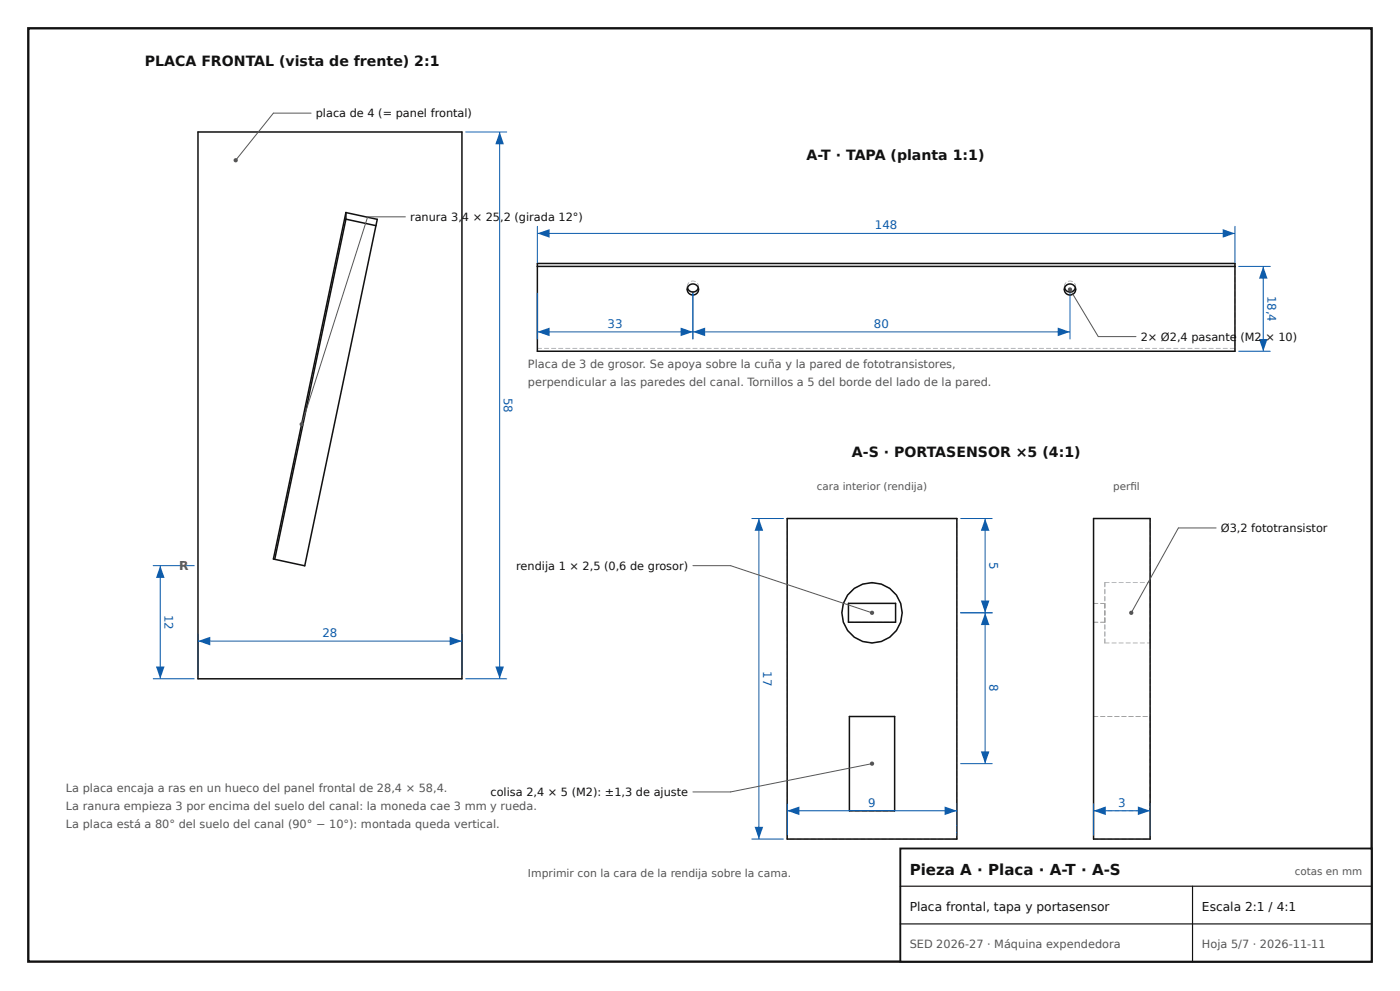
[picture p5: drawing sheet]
<svg xmlns="http://www.w3.org/2000/svg" width="297mm" height="210mm" viewBox="0 0 297 210" stroke-linecap="round" stroke-linejoin="round" font-family="sans-serif">
<path d="M6 6h285v198h-285z" fill="none" stroke="#111" stroke-width=".5"/>
<path d="M42 28h56v116h-56zM73.4 45.1l6.6 1.4-15.3 73.5-6.7-1.4zM73.4 46.5l-15.1 72.2M73.4 46.5l6.4 1.4M73.4 45.1v1.4" fill="none" stroke="#111" stroke-width=".32"/>
<path d="M42 134.5v8.7M42 136h56M98 134.5v8.7" fill="none" stroke="#0b5cad" stroke-width=".21"/>
<g fill="#0b5cad">
<path d="M42 136l2.6-.9v1.8z"/>
<path d="M95.4 135.1l2.6 .9-2.6 .9z"/>
</g>
<path d="M98.8 28h8.7M106 28v116M98.8 144h8.7" fill="none" stroke="#0b5cad" stroke-width=".21"/>
<g fill="#0b5cad">
<path d="M105.1 141.4h1.8l-.9 2.6z"/>
<path d="M106 28l.9 2.6h-1.8z"/>
</g>
<path d="M32.5 120h8.7M34 120v24M32.5 144h8.7" fill="none" stroke="#0b5cad" stroke-width=".21"/>
<g fill="#0b5cad">
<path d="M33.1 141.4h1.8l-.9 2.6z"/>
<path d="M34 120l.9 2.6h-1.8z"/>
</g>
<path d="M78 46l-14 44" fill="none" stroke="#555" stroke-width=".21"/>
<circle cx="64" cy="90" r=".45" fill="#555"/>
<path d="M58 24l-8 10M78 46h8" fill="none" stroke="#555" stroke-width=".21"/>
<circle cx="50" cy="34" r=".45" fill="#555"/>
<path d="M58 24h8" fill="none" stroke="#555" stroke-width=".21"/>
<g fill="#9aa0a6">
<path d="M225.7 60.7l.2 .1v.4z"/>
<path d="M228.1 60.7l.2 .1-.2 .4z"/>
<path d="M145.7 60.7l.2 .1v.4z"/>
<path d="M148.1 60.7l.2 .1-.2 .4z"/>
<path d="M113.9 73.8l.2 .1-.1 .7z"/>
<path d="M261.9 73.8l.2 .1-.1 .7z"/>
<path d="M225.7 60.7l.2 .1-.1 .7z"/>
<path d="M228.1 60.7l.2 .1-.1 .7z"/>
<path d="M145.7 60.7l.2 .1-.1 .7z"/>
<path d="M148.1 60.7l.2 .1-.1 .7z"/>
<path d="M113.9 55.8l.2 .1-.1 1zM113.9 57.3l.2 .1-.1 1zM113.9 58.8l.2 .1-.1 1zM113.9 60.3l.2 .1-.1 1zM113.9 61.8l.2 .1-.1 1zM113.9 63.3l.2 .1-.1 1zM113.9 64.8l.2 .1-.1 1zM113.9 66.3l.2 .1-.1 1zM113.9 67.8l.2 .1-.1 1zM113.9 69.3l.2 .1-.1 1zM113.9 70.8l.2 .1-.1 1zM113.9 72.3l.2 .1-.1 1z"/>
<path d="M261.9 55.8l.2 .1-.1 1zM261.9 57.3l.2 .1-.1 1zM261.9 58.8l.2 .1-.1 1zM261.9 60.3l.2 .1-.1 1zM261.9 61.8l.2 .1-.1 1zM261.9 63.3l.2 .1-.1 1zM261.9 64.8l.2 .1-.1 1zM261.9 66.3l.2 .1-.1 1zM261.9 67.8l.2 .1-.1 1zM261.9 69.3l.2 .1-.1 1zM261.9 70.8l.2 .1-.1 1zM261.9 72.3l.2 .1-.1 1z"/>
<path d="M113.9 73.8l1.1 .1-1 .1zM115.4 73.8l1.1 .1-1 .1zM116.9 73.8l1.1 .1-1 .1zM118.4 73.8l1.1 .1-1 .1zM119.9 73.8l1.1 .1-1 .1zM121.4 73.8l1.1 .1-1 .1zM122.9 73.8l1.1 .1-1 .1zM124.4 73.8l1.1 .1-1 .1zM125.9 73.8l1.1 .1-1 .1zM127.4 73.8l1.1 .1-1 .1zM128.9 73.8l1.1 .1-1 .1zM130.4 73.8l1.1 .1-1 .1zM131.9 73.8l1.1 .1-1 .1zM133.4 73.8l1.1 .1-1 .1zM134.9 73.8l1.1 .1-1 .1zM136.4 73.8l1.1 .1-1 .1zM137.9 73.8l1.1 .1-1 .1zM139.4 73.8l1.1 .1-1 .1zM140.9 73.8l1.1 .1-1 .1zM142.4 73.8l1.1 .1-1 .1zM143.9 73.8l1.1 .1-1 .1zM145.4 73.8l1.1 .1-1 .1zM146.9 73.8l1.1 .1-1 .1zM148.4 73.8l1.1 .1-1 .1zM149.9 73.8l1.1 .1-1 .1zM151.4 73.8l1.1 .1-1 .1zM152.9 73.8l1.1 .1-1 .1zM154.4 73.8l1.1 .1-1 .1zM155.9 73.8l1.1 .1-1 .1zM157.4 73.8l1.1 .1-1 .1zM158.9 73.8l1.1 .1-1 .1zM160.4 73.8l1.1 .1-1 .1zM161.9 73.8l1.1 .1-1 .1zM163.4 73.8l1.1 .1-1 .1zM164.9 73.8l1.1 .1-1 .1zM166.4 73.8l1.1 .1-1 .1zM167.9 73.8l1.1 .1-1 .1zM169.4 73.8l1.1 .1-1 .1zM170.9 73.8l1.1 .1-1 .1zM172.4 73.8l1.1 .1-1 .1zM173.9 73.8l1.1 .1-1 .1zM175.4 73.8l1.1 .1-1 .1zM176.9 73.8l1.1 .1-1 .1zM178.4 73.8l1.1 .1-1 .1zM179.9 73.8l1.1 .1-1 .1zM181.4 73.8l1.1 .1-1 .1zM182.9 73.8l1.1 .1-1 .1zM184.4 73.8l1.1 .1-1 .1zM185.9 73.8l1.1 .1-1 .1zM187.4 73.8l1.1 .1-1 .1zM188.9 73.8l1.1 .1-1 .1zM190.4 73.8l1.1 .1-1 .1zM191.9 73.8l1.1 .1-1 .1zM193.4 73.8l1.1 .1-1 .1zM194.9 73.8l1.1 .1-1 .1zM196.4 73.8l1.1 .1-1 .1zM197.9 73.8l1.1 .1-1 .1zM199.4 73.8l1.1 .1-1 .1zM200.9 73.8l1.1 .1-1 .1zM202.4 73.8l1.1 .1-1 .1zM203.9 73.8l1.1 .1-1 .1zM205.4 73.8l1.1 .1-1 .1zM206.9 73.8l1.1 .1-1 .1zM208.4 73.8l1.1 .1-1 .1zM209.9 73.8l1.1 .1-1 .1zM211.4 73.8l1.1 .1-1 .1zM212.9 73.8l1.1 .1-1 .1zM214.4 73.8l1.1 .1-1 .1zM215.9 73.8l1.1 .1-1 .1zM217.4 73.8l1.1 .1-1 .1zM218.9 73.8l1.1 .1-1 .1zM220.4 73.8l1.1 .1-1 .1zM221.9 73.8l1.1 .1-1 .1zM223.4 73.8l1.1 .1-1 .1zM224.9 73.8l1.1 .1-1 .1zM226.4 73.8l1.1 .1-1 .1zM227.9 73.8l1.1 .1-1 .1zM229.4 73.8l1.1 .1-1 .1zM230.9 73.8l1.1 .1-1 .1zM232.4 73.8l1.1 .1-1 .1zM233.9 73.8l1.1 .1-1 .1zM235.4 73.8l1.1 .1-1 .1zM236.9 73.8l1.1 .1-1 .1zM238.4 73.8l1.1 .1-1 .1zM239.9 73.8l1.1 .1-1 .1zM241.4 73.8l1.1 .1-1 .1zM242.9 73.8l1.1 .1-1 .1zM244.4 73.8l1.1 .1-1 .1zM245.9 73.8l1.1 .1-1 .1zM247.4 73.8l1.1 .1-1 .1zM248.9 73.8l1.1 .1-1 .1zM250.4 73.8l1.1 .1-1 .1zM251.9 73.8l1.1 .1-1 .1zM253.4 73.8l1.1 .1-1 .1zM254.9 73.8l1.1 .1-1 .1zM256.4 73.8l1.1 .1-1 .1zM257.9 73.8l1.1 .1-1 .1zM259.4 73.8l1.1 .1-1 .1zM260.9 73.8l1.1 .1-1 .1z"/>
<path d="M226.1 59.9l.1 .1-.3 .3-.1 .6-.1-.4zM226.6 59.6l.4-.1 .6 .2-.1 .1-.5-.2-.4 .1zM227.9 60l.3 .3v.6z"/>
<path d="M146.1 59.9l.1 .1-.3 .3-.1 .6-.1-.4zM146.6 59.6l.4-.1 .6 .2-.1 .1-.5-.2-.4 .1zM147.9 60l.3 .3v.6z"/>
</g>
<g fill="none" stroke="#111" stroke-width=".32">
<path d="M114 55.9h148v18.6h-148zM114 56.5h148M145.8 61.1a1.21 1.21 0 0 0 1.2 .9 1.21 1.21 0 0 0 1.2-.9M225.8 61.1a1.21 1.21 0 0 0 1.2 .9 1.21 1.21 0 0 0 1.2-.9"/>
<circle cx="147" cy="61.4" r="1.19"/>
<circle cx="227" cy="61.4" r="1.19"/>
</g>
<path d="M114 48v7.7M114 49.5h148M262 48v7.7" fill="none" stroke="#0b5cad" stroke-width=".21"/>
<g fill="#0b5cad">
<path d="M114 49.5l2.6-.9v1.8z"/>
<path d="M259.4 48.6l2.6 .9-2.6 .9z"/>
</g>
<path d="M262.8 56.5h6.7M268 56.5v18M262.8 74.5h6.7" fill="none" stroke="#0b5cad" stroke-width=".21"/>
<g fill="#0b5cad">
<path d="M268 56.5l.9 2.6h-1.8z"/>
<path d="M267.1 71.9h1.8l-.9 2.6z"/>
</g>
<path d="M114 62.2v9.7M114 70.4h33M147 62.2v9.7" fill="none" stroke="#0b5cad" stroke-width=".21"/>
<g fill="#0b5cad">
<path d="M114 70.4l2.6-.9v1.8z"/>
<path d="M144.4 69.5l2.6 .9-2.6 .9z"/>
</g>
<path d="M147 62.2v9.7M147 70.4h80M227 62.2v9.7" fill="none" stroke="#0b5cad" stroke-width=".21"/>
<g fill="#0b5cad">
<path d="M147 70.4l2.6-.9v1.8z"/>
<path d="M224.4 69.5l2.6 .9-2.6 .9z"/>
</g>
<path d="M227 61.4l6 10" fill="none" stroke="#555" stroke-width=".21"/>
<circle cx="227" cy="61.4" r=".45" fill="#555"/>
<path d="M233 71.4h8" fill="none" stroke="#555" stroke-width=".21"/>
<g fill="#9aa0a6">
<path d="M202.9 177l.2 .1-.1 1zM202.9 175.5l.2 .1-.1 1zM202.9 174l.2 .1-.1 1zM202.9 172.5l.2 .1-.1 1zM202.9 171l.2 .1-.1 1zM202.9 169.5l.2 .1-.1 1zM202.9 168l.2 .1-.1 1zM202.9 166.5l.2 .1-.1 1zM202.9 165l.2 .1-.1 1zM202.9 163.5l.2 .1-.1 1zM202.9 162l.2 .1-.1 1zM202.9 160.5l.2 .1-.1 1zM202.9 159l.2 .1-.1 1zM202.9 157.5l.2 .1-.1 1zM202.9 156l.2 .1-.1 1zM202.9 154.5l.2 .1-.1 1zM202.9 153l.2 .1-.1 1zM202.9 151.5l.2 .1-.1 1zM202.9 150l.2 .1-.1 1zM202.9 148.5l.2 .1-.1 1zM202.9 147l.2 .1-.1 1zM202.9 145.5l.2 .1-.1 1zM202.9 144l.2 .1-.1 1zM202.9 142.5l.2 .1-.1 1zM202.9 141l.2 .1-.1 1zM202.9 139.5l.2 .1-.1 1zM202.9 138l.2 .1-.1 1zM202.9 136.5l.2 .1-.1 1zM202.9 135l.2 .1-.1 1zM202.9 133.5l.2 .1-.1 1zM202.9 132l.2 .1-.1 1zM202.9 130.5l.2 .1-.1 1zM202.9 129l.2 .1-.1 1zM202.9 127.5l.2 .1-.1 1zM202.9 126l.2 .1-.1 1zM202.9 124.5l.2 .1-.1 1zM202.9 123l.2 .1-.1 1zM202.9 121.5l.2 .1-.1 1zM202.9 120l.2 .1-.1 1zM202.9 118.5l.2 .1-.1 1zM202.9 117l.2 .1-.1 1zM202.9 115.5l.2 .1-.1 1zM202.9 114l.2 .1-.1 1zM202.9 112.5l.2 .1-.1 1zM202.9 111l.2 .1-.1 1zM202.9 109.9l.2 .1-.1 .6z"/>
<path d="M202 177.9l1.1 .1-1 .1zM200.5 177.9l1.1 .1-1 .1zM199 177.9l1.1 .1-1 .1zM197.5 177.9l1.1 .1-1 .1zM196 177.9l1.1 .1-1 .1zM194.5 177.9l1.1 .1-1 .1zM193 177.9l1.1 .1-1 .1zM191.5 177.9l1.1 .1-1 .1zM190 177.9l1.1 .1-1 .1zM188.5 177.9l1.1 .1-1 .1zM187 177.9l1.1 .1-1 .1zM185.5 177.9l1.1 .1-1 .1zM184 177.9l1.1 .1-1 .1zM182.5 177.9l1.1 .1-1 .1zM181 177.9l1.1 .1-1 .1zM179.5 177.9l1.1 .1-1 .1zM178 177.9l1.1 .1-1 .1zM176.5 177.9l1.1 .1-1 .1zM175 177.9l1.1 .1-1 .1zM173.5 177.9l1.1 .1-1 .1zM172 177.9l1.1 .1-1 .1zM170.5 177.9l1.1 .1-1 .1zM169 177.9l1.1 .1-1 .1zM167.5 177.9l1.1 .1-1 .1z"/>
<path d="M166.9 177l.2 .1-.1 1zM166.9 175.5l.2 .1-.1 1zM166.9 174l.2 .1-.1 1zM166.9 172.5l.2 .1-.1 1zM166.9 171l.2 .1-.1 1zM166.9 169.5l.2 .1-.1 1zM166.9 168l.2 .1-.1 1zM166.9 166.5l.2 .1-.1 1zM166.9 165l.2 .1-.1 1zM166.9 163.5l.2 .1-.1 1zM166.9 162l.2 .1-.1 1zM166.9 160.5l.2 .1-.1 1zM166.9 159l.2 .1-.1 1zM166.9 157.5l.2 .1-.1 1zM166.9 156l.2 .1-.1 1zM166.9 154.5l.2 .1-.1 1zM166.9 153l.2 .1-.1 1zM166.9 151.5l.2 .1-.1 1zM166.9 150l.2 .1-.1 1zM166.9 148.5l.2 .1-.1 1zM166.9 147l.2 .1-.1 1zM166.9 145.5l.2 .1-.1 1zM166.9 144l.2 .1-.1 1zM166.9 142.5l.2 .1-.1 1zM166.9 141l.2 .1-.1 1zM166.9 139.5l.2 .1-.1 1zM166.9 138l.2 .1-.1 1zM166.9 136.5l.2 .1-.1 1zM166.9 135l.2 .1-.1 1zM166.9 133.5l.2 .1-.1 1zM166.9 132l.2 .1-.1 1zM166.9 130.5l.2 .1-.1 1zM166.9 129l.2 .1-.1 1zM166.9 127.5l.2 .1-.1 1zM166.9 126l.2 .1-.1 1zM166.9 124.5l.2 .1-.1 1zM166.9 123l.2 .1-.1 1zM166.9 121.5l.2 .1-.1 1zM166.9 120l.2 .1-.1 1zM166.9 118.5l.2 .1-.1 1zM166.9 117l.2 .1-.1 1zM166.9 115.5l.2 .1-.1 1zM166.9 114l.2 .1-.1 1zM166.9 112.5l.2 .1-.1 1zM166.9 111l.2 .1-.1 1zM166.9 109.9l.2 .1-.1 .6z"/>
<path d="M202 109.9l1.1 .1-1 .1zM200.5 109.9l1.1 .1-1 .1zM199 109.9l1.1 .1-1 .1zM197.5 109.9l1.1 .1-1 .1zM196 109.9l1.1 .1-1 .1zM194.5 109.9l1.1 .1-1 .1zM193 109.9l1.1 .1-1 .1zM191.5 109.9l1.1 .1-1 .1zM190 109.9l1.1 .1-1 .1zM188.5 109.9l1.1 .1-1 .1zM187 109.9l1.1 .1-1 .1zM185.5 109.9l1.1 .1-1 .1zM184 109.9l1.1 .1-1 .1zM182.5 109.9l1.1 .1-1 .1zM181 109.9l1.1 .1-1 .1zM179.5 109.9l1.1 .1-1 .1zM178 109.9l1.1 .1-1 .1zM176.5 109.9l1.1 .1-1 .1zM175 109.9l1.1 .1-1 .1zM173.5 109.9l1.1 .1-1 .1zM172 109.9l1.1 .1-1 .1zM170.5 109.9l1.1 .1-1 .1zM169 109.9l1.1 .1-1 .1zM167.5 109.9l1.1 .1-1 .1z"/>
<path d="M188.8 151.9l1.1 .1-1 .1zM187.3 151.9l1.1 .1-1 .1zM185.8 151.9l1.1 .1-1 .1zM184.3 151.9l1.1 .1-1 .1zM182.8 151.9l1.1 .1-1 .1zM181.3 151.9l1.1 .1-1 .1zM180.1 151.9l.8 .1-.7 .1z"/>
<path d="M180.1 151.9l.2 .1-.1 1zM180.1 153.4l.2 .1-.1 1zM180.1 154.9l.2 .1-.1 1zM180.1 156.4l.2 .1-.1 1zM180.1 157.9l.2 .1-.1 1zM180.1 159.4l.2 .1-.1 1zM180.1 160.9l.2 .1-.1 1zM180.1 162.4l.2 .1-.1 1zM180.1 163.9l.2 .1-.1 1zM180.1 165.4l.2 .1-.1 1zM180.1 166.9l.2 .1-.1 1zM180.1 168.4l.2 .1-.1 1zM180.1 169.9l.2 .1-.1 1zM180.1 171.4l.2 .1-.1 .6z"/>
<path d="M188.8 171.9l1.1 .1-1 .1zM187.3 171.9l1.1 .1-1 .1zM185.8 171.9l1.1 .1-1 .1zM184.3 171.9l1.1 .1-1 .1zM182.8 171.9l1.1 .1-1 .1zM181.3 171.9l1.1 .1-1 .1zM180.1 171.9l.8 .1-.7 .1z"/>
<path d="M189.7 151.9l.2 .1-.1 1zM189.7 153.4l.2 .1-.1 1zM189.7 154.9l.2 .1-.1 1zM189.7 156.4l.2 .1-.1 1zM189.7 157.9l.2 .1-.1 1zM189.7 159.4l.2 .1-.1 1zM189.7 160.9l.2 .1-.1 1zM189.7 162.4l.2 .1-.1 1zM189.7 163.9l.2 .1-.1 1zM189.7 165.4l.2 .1-.1 1zM189.7 166.9l.2 .1-.1 1zM189.7 168.4l.2 .1-.1 1zM189.7 169.9l.2 .1-.1 1zM189.7 171.4l.2 .1-.1 .6z"/>
<path d="M189 127.9l1.1 .1-1 .1zM187.5 127.9l1.1 .1-1 .1zM186 127.9l1.1 .1-1 .1zM184.5 127.9l1.1 .1-1 .1zM183 127.9l1.1 .1-1 .1zM181.5 127.9l1.1 .1-1 .1zM180 127.9l1.1 .1-1 .1z"/>
<path d="M189.9 127.9l.2 .1-.1 1zM189.9 129.4l.2 .1-.1 1zM189.9 130.9l.2 .1-.1 1z"/>
<path d="M179.9 127.9l.2 .1-.1 1zM179.9 129.4l.2 .1-.1 1zM179.9 130.9l.2 .1-.1 1z"/>
<path d="M189 131.9l1.1 .1-1 .1zM187.5 131.9l1.1 .1-1 .1zM186 131.9l1.1 .1-1 .1zM184.5 131.9l1.1 .1-1 .1zM183 131.9l1.1 .1-1 .1zM181.5 131.9l1.1 .1-1 .1zM180 131.9l1.1 .1-1 .1z"/>
<path d="M184 123.7l1.1-.1-1 .2zM182.6 124l.4-.2h.6l-.6 .1-.3 .3zM181.3 124.7l.9-.4-.8 .5zM180.2 125.7l.7-.6-.6 .8zM179.8 126.2h.1l-.5 .9zM179.1 127.5l.1 .1-.3 .4-.1 .5v-.5zM178.7 128.9l.1 .1-.2 1zM178.6 130.4l.2 .1v.9zM178.8 131.9h.2l.4 .9zM179.5 133.2l.6 .9-.3-.3zM180.5 134.4l.7 .7zM181.6 135.4l.9 .4zM182.9 136l1.1 .2h-1zM184.4 136.2l1 .1-.4 .2-.5-.1zM185.9 136.2l1-.1-.9 .2zM187.4 135.8l.9-.4-.9 .5zM188.7 135.1l.7-.6-.6 .7zM190.3 133.4h.1l-.2 .4-.5 .4 .5-.4zM191 132.1h.1l-.5 .9zM191.2 130.6h.2l-.3 1zM191.2 129.1h.1l.1 1h-.1zM190.9 127.6l.3 .4v.6zM190.2 126.3l.5 .9zM189.2 125.2l.7 .8zM187.9 124.4l.9 .3v.2zM186.6 123.8h.4l.5 .4-.5-.3h-.4zM185.1 123.6l1 .2-1-.1z"/>
</g>
<g fill="none" stroke="#111" stroke-width=".32">
<path d="M167 110h36v68h-36zM180 128h10v4h-10zM180.2 152h9.6v20h-9.6z"/>
<circle cx="185" cy="130" r="6.4"/>
</g>
<g fill="#9aa0a6">
<path d="M231.9 177l.2 .1-.1 1zM231.9 175.5l.2 .1-.1 1zM231.9 174l.2 .1-.1 1zM231.9 172.5l.2 .1-.1 1zM231.9 171l.2 .1-.1 1zM231.9 169.5l.2 .1-.1 1zM231.9 168l.2 .1-.1 1zM231.9 166.5l.2 .1-.1 1zM231.9 165l.2 .1-.1 1zM231.9 163.5l.2 .1-.1 1zM231.9 162l.2 .1-.1 1zM231.9 160.5l.2 .1-.1 1zM231.9 159l.2 .1-.1 1zM231.9 157.5l.2 .1-.1 1zM231.9 156l.2 .1-.1 1zM231.9 154.5l.2 .1-.1 1zM231.9 153l.2 .1-.1 1zM231.9 151.5l.2 .1-.1 1zM231.9 150l.2 .1-.1 1zM231.9 148.5l.2 .1-.1 1zM231.9 147l.2 .1-.1 1zM231.9 145.5l.2 .1-.1 1zM231.9 144l.2 .1-.1 1zM231.9 142.5l.2 .1-.1 1zM231.9 141l.2 .1-.1 1zM231.9 139.5l.2 .1-.1 1zM231.9 138l.2 .1-.1 1zM231.9 136.5l.2 .1-.1 1zM231.9 135l.2 .1-.1 1zM231.9 133.5l.2 .1-.1 1zM231.9 132l.2 .1-.1 1zM231.9 130.5l.2 .1-.1 1zM231.9 129l.2 .1-.1 1zM231.9 127.5l.2 .1-.1 1zM231.9 126l.2 .1-.1 1zM231.9 124.5l.2 .1-.1 1zM231.9 123l.2 .1-.1 1zM231.9 121.5l.2 .1-.1 1zM231.9 120l.2 .1-.1 1zM231.9 118.5l.2 .1-.1 1zM231.9 117l.2 .1-.1 1zM231.9 115.5l.2 .1-.1 1zM231.9 114l.2 .1-.1 1zM231.9 112.5l.2 .1-.1 1zM231.9 111l.2 .1-.1 1zM231.9 109.9l.2 .1-.1 .6z"/>
<path d="M231.9 109.9l1.1 .1-1 .1zM233.4 109.9l1.1 .1-1 .1zM234.9 109.9l1.1 .1-1 .1zM236.4 109.9l1.1 .1-1 .1zM237.9 109.9l1.1 .1-1 .1zM239.4 109.9l1.1 .1-1 .1zM240.9 109.9l1.1 .1-1 .1zM242.4 109.9l1.1 .1-1 .1z"/>
<path d="M243.9 177l.2 .1-.1 1zM243.9 175.5l.2 .1-.1 1zM243.9 174l.2 .1-.1 1zM243.9 172.5l.2 .1-.1 1zM243.9 171l.2 .1-.1 1zM243.9 169.5l.2 .1-.1 1zM243.9 168l.2 .1-.1 1zM243.9 166.5l.2 .1-.1 1zM243.9 165l.2 .1-.1 1zM243.9 163.5l.2 .1-.1 1zM243.9 162l.2 .1-.1 1zM243.9 160.5l.2 .1-.1 1zM243.9 159l.2 .1-.1 1zM243.9 157.5l.2 .1-.1 1zM243.9 156l.2 .1-.1 1zM243.9 154.5l.2 .1-.1 1zM243.9 153l.2 .1-.1 1zM243.9 151.5l.2 .1-.1 1zM243.9 150l.2 .1-.1 1zM243.9 148.5l.2 .1-.1 1zM243.9 147l.2 .1-.1 1zM243.9 145.5l.2 .1-.1 1zM243.9 144l.2 .1-.1 1zM243.9 142.5l.2 .1-.1 1zM243.9 141l.2 .1-.1 1zM243.9 139.5l.2 .1-.1 1zM243.9 138l.2 .1-.1 1zM243.9 136.5l.2 .1-.1 1zM243.9 135l.2 .1-.1 1zM243.9 133.5l.2 .1-.1 1zM243.9 132l.2 .1-.1 1zM243.9 130.5l.2 .1-.1 1zM243.9 129l.2 .1-.1 1zM243.9 127.5l.2 .1-.1 1zM243.9 126l.2 .1-.1 1zM243.9 124.5l.2 .1-.1 1zM243.9 123l.2 .1-.1 1zM243.9 121.5l.2 .1-.1 1zM243.9 120l.2 .1-.1 1zM243.9 118.5l.2 .1-.1 1zM243.9 117l.2 .1-.1 1zM243.9 115.5l.2 .1-.1 1zM243.9 114l.2 .1-.1 1zM243.9 112.5l.2 .1-.1 1zM243.9 111l.2 .1-.1 1zM243.9 109.9l.2 .1-.1 .6z"/>
<path d="M231.9 177.9l1.1 .1-1 .1zM233.4 177.9l1.1 .1-1 .1zM234.9 177.9l1.1 .1-1 .1zM236.4 177.9l1.1 .1-1 .1zM237.9 177.9l1.1 .1-1 .1zM239.4 177.9l1.1 .1-1 .1zM240.9 177.9l1.1 .1-1 .1zM242.4 177.9l1.1 .1-1 .1z"/>
<path d="M231.9 151.9l.2 .1-.1 1zM231.9 153.4l.2 .1-.1 1zM231.9 154.9l.2 .1-.1 1zM231.9 156.4l.2 .1-.1 1zM231.9 157.9l.2 .1-.1 1zM231.9 159.4l.2 .1-.1 1zM231.9 160.9l.2 .1-.1 1zM231.9 162.4l.2 .1-.1 1zM231.9 163.9l.2 .1-.1 1zM231.9 165.4l.2 .1-.1 1zM231.9 166.9l.2 .1-.1 1zM231.9 168.4l.2 .1-.1 1zM231.9 169.9l.2 .1-.1 1zM231.9 171.4l.2 .1-.1 .6z"/>
<path d="M231.9 151.9l.2 .1-.1 1zM231.9 153.4l.2 .1-.1 1zM231.9 154.9l.2 .1-.1 1zM231.9 156.4l.2 .1-.1 1zM231.9 157.9l.2 .1-.1 1zM231.9 159.4l.2 .1-.1 1zM231.9 160.9l.2 .1-.1 1zM231.9 162.4l.2 .1-.1 1zM231.9 163.9l.2 .1-.1 1zM231.9 165.4l.2 .1-.1 1zM231.9 166.9l.2 .1-.1 1zM231.9 168.4l.2 .1-.1 1zM231.9 169.9l.2 .1-.1 1zM231.9 171.4l.2 .1-.1 .6z"/>
<path d="M231.9 127.9l.2 .1-.1 1zM231.9 129.4l.2 .1-.1 1zM231.9 130.9l.2 .1-.1 1z"/>
<path d="M231.9 127.9l.2 .1-.1 1zM231.9 129.4l.2 .1-.1 1zM231.9 130.9l.2 .1-.1 1z"/>
<path d="M243.9 151.9l.2 .1-.1 1zM243.9 153.4l.2 .1-.1 1zM243.9 154.9l.2 .1-.1 1zM243.9 156.4l.2 .1-.1 1zM243.9 157.9l.2 .1-.1 1zM243.9 159.4l.2 .1-.1 1zM243.9 160.9l.2 .1-.1 1zM243.9 162.4l.2 .1-.1 1zM243.9 163.9l.2 .1-.1 1zM243.9 165.4l.2 .1-.1 1zM243.9 166.9l.2 .1-.1 1zM243.9 168.4l.2 .1-.1 1zM243.9 169.9l.2 .1-.1 1zM243.9 171.4l.2 .1-.1 .6z"/>
<path d="M243.9 151.9l.2 .1-.1 1zM243.9 153.4l.2 .1-.1 1zM243.9 154.9l.2 .1-.1 1zM243.9 156.4l.2 .1-.1 1zM243.9 157.9l.2 .1-.1 1zM243.9 159.4l.2 .1-.1 1zM243.9 160.9l.2 .1-.1 1zM243.9 162.4l.2 .1-.1 1zM243.9 163.9l.2 .1-.1 1zM243.9 165.4l.2 .1-.1 1zM243.9 166.9l.2 .1-.1 1zM243.9 168.4l.2 .1-.1 1zM243.9 169.9l.2 .1-.1 1zM243.9 171.4l.2 .1-.1 .6z"/>
<path d="M243.9 123.5l.2 .1-.1 1zM243.9 125l.2 .1-.1 1zM243.9 126.5l.2 .1-.1 1zM243.9 128l.2 .1-.1 1zM243.9 129.5l.2 .1-.1 1zM243.9 131l.2 .1-.1 1zM243.9 132.5l.2 .1-.1 1zM243.9 134l.2 .1-.1 1zM243.9 135.5l.2 .1-.1 .9z"/>
<path d="M243.9 135.4l.2 .1-.1 1zM243.9 133.9l.2 .1-.1 1zM243.9 132.4l.2 .1-.1 1zM243.9 130.9l.2 .1-.1 1zM243.9 129.4l.2 .1-.1 1zM243.9 127.9l.2 .1-.1 1zM243.9 126.4l.2 .1-.1 1zM243.9 124.9l.2 .1-.1 1zM243.9 123.5l.2 .1-.1 .9z"/>
<path d="M231.9 151.9l1.1 .1-1 .1zM233.4 151.9l1.1 .1-1 .1zM234.9 151.9l1.1 .1-1 .1zM236.4 151.9l1.1 .1-1 .1zM237.9 151.9l1.1 .1-1 .1zM239.4 151.9l1.1 .1-1 .1zM240.9 151.9l1.1 .1-1 .1zM242.4 151.9l1.1 .1-1 .1z"/>
<path d="M231.9 151.9l1.1 .1-1 .1zM233.4 151.9l1.1 .1-1 .1zM234.9 151.9l1.1 .1-1 .1zM236.4 151.9l1.1 .1-1 .1zM237.9 151.9l1.1 .1-1 .1zM239.4 151.9l1.1 .1-1 .1zM240.9 151.9l1.1 .1-1 .1zM242.4 151.9l1.1 .1-1 .1z"/>
<path d="M231.9 171.9l1.1 .1-1 .1zM233.4 171.9l1.1 .1-1 .1zM234.9 171.9l1.1 .1-1 .1zM236.4 171.9l1.1 .1-1 .1zM237.9 171.9l1.1 .1-1 .1zM239.4 171.9l1.1 .1-1 .1zM240.9 171.9l1.1 .1-1 .1zM242.4 171.9l1.1 .1-1 .1z"/>
<path d="M231.9 171.9l1.1 .1-1 .1zM233.4 171.9l1.1 .1-1 .1zM234.9 171.9l1.1 .1-1 .1zM236.4 171.9l1.1 .1-1 .1zM237.9 171.9l1.1 .1-1 .1zM239.4 171.9l1.1 .1-1 .1zM240.9 171.9l1.1 .1-1 .1zM242.4 171.9l1.1 .1-1 .1z"/>
<path d="M231.9 127.9l1.1 .1-1 .1zM233.4 127.9l1.1 .1-1 .1z"/>
<path d="M231.9 127.9l1.1 .1-1 .1zM233.4 127.9l1.1 .1-1 .1z"/>
<path d="M234.3 131l.2 .1-.1 1zM234.3 129.5l.2 .1-.1 1zM234.3 128l.2 .1-.1 1z"/>
<path d="M231.9 131.9l1.1 .1-1 .1zM233.4 131.9l1.1 .1-1 .1z"/>
<path d="M234.3 131l.2 .1-.1 1zM234.3 129.5l.2 .1-.1 1zM234.3 128l.2 .1-.1 1z"/>
<path d="M231.9 131.9l1.1 .1-1 .1zM233.4 131.9l1.1 .1-1 .1z"/>
<path d="M234.3 123.5l1.1 .1-1 .1zM235.8 123.5l1.1 .1-1 .1zM237.3 123.5l1.1 .1-1 .1zM238.8 123.5l1.1 .1-1 .1zM240.3 123.5l1.1 .1-1 .1zM241.8 123.5l1.1 .1-1 .1zM243.3 123.5l.8 .1-.7 .1z"/>
<path d="M234.3 123.5l.2 .1-.1 1zM234.3 125l.2 .1-.1 1zM234.3 126.5l.2 .1-.1 1zM234.3 128l.2 .1-.1 1zM234.3 129.5l.2 .1-.1 1zM234.3 131l.2 .1-.1 1zM234.3 132.5l.2 .1-.1 1zM234.3 134l.2 .1-.1 1zM234.3 135.5l.2 .1-.1 .9z"/>
<path d="M234.3 135.4l.2 .1-.1 1zM234.3 133.9l.2 .1-.1 1zM234.3 132.4l.2 .1-.1 1zM234.3 130.9l.2 .1-.1 1zM234.3 129.4l.2 .1-.1 1zM234.3 127.9l.2 .1-.1 1zM234.3 126.4l.2 .1-.1 1zM234.3 124.9l.2 .1-.1 1zM234.3 123.5l.2 .1-.1 .9z"/>
<path d="M234.3 136.3l1.1 .1-1 .1zM235.8 136.3l1.1 .1-1 .1zM237.3 136.3l1.1 .1-1 .1zM238.8 136.3l1.1 .1-1 .1zM240.3 136.3l1.1 .1-1 .1zM241.8 136.3l1.1 .1-1 .1zM243.3 136.3l.8 .1-.7 .1z"/>
</g>
<path d="M232 110h12v68h-12z" fill="none" stroke="#111" stroke-width=".32"/>
<path d="M167 170.5v6.7M167 172h36M203 170.5v6.7" fill="none" stroke="#0b5cad" stroke-width=".21"/>
<g fill="#0b5cad">
<path d="M200.4 171.1l2.6 .9-2.6 .9z"/>
<path d="M167 172l2.6-.9v1.8z"/>
</g>
<path d="M159.5 110h6.7M161 110v68M159.5 178h6.7" fill="none" stroke="#0b5cad" stroke-width=".21"/>
<g fill="#0b5cad">
<path d="M160.1 175.4h1.8l-.9 2.6z"/>
<path d="M161 110l.9 2.6h-1.8z"/>
</g>
<path d="M203.8 110h6.7M209 110v20M203.8 130h6.7" fill="none" stroke="#0b5cad" stroke-width=".21"/>
<g fill="#0b5cad">
<path d="M208.1 127.4h1.8l-.9 2.6z"/>
<path d="M209 110l.9 2.6h-1.8z"/>
</g>
<path d="M203.8 130h6.7M209 130v32M203.8 162h6.7" fill="none" stroke="#0b5cad" stroke-width=".21"/>
<g fill="#0b5cad">
<path d="M208.1 159.4h1.8l-.9 2.6z"/>
<path d="M209 130l.9 2.6h-1.8z"/>
</g>
<path d="M155 120l30 10" fill="none" stroke="#555" stroke-width=".21"/>
<circle cx="185" cy="130" r=".45" fill="#555"/>
<path d="M147 120h8M185 162l-30 6" fill="none" stroke="#555" stroke-width=".21"/>
<circle cx="185" cy="162" r=".45" fill="#555"/>
<path d="M147 168h8" fill="none" stroke="#555" stroke-width=".21"/>
<path d="M232 170.5v6.7M232 172h12M244 170.5v6.7" fill="none" stroke="#0b5cad" stroke-width=".21"/>
<g fill="#0b5cad">
<path d="M232 172l2.6-.9v1.8z"/>
<path d="M241.4 171.1l2.6 .9-2.6 .9z"/>
</g>
<path d="M250 112l-10 18" fill="none" stroke="#555" stroke-width=".21"/>
<circle cx="240" cy="130" r=".45" fill="#555"/>
<path d="M250 112h8" fill="none" stroke="#555" stroke-width=".21"/>
<path d="M191 180h100v24h-100z" fill="#fff"/>
<path d="M191 180h100v24h-100z" fill="none" stroke="#111" stroke-width=".4"/>
<path d="M191 188h100M191 196h100M253 188v16" fill="none" stroke="#111" stroke-width=".25"/>
<text font-size="3.2" fill="#111" x="193" y="185.6">Pieza A · Placa · A-T · A-S</text>
<g font-size="3" fill="#111">
<text x="30.7" y="14">PLACA FRONTAL (vista de frente) 2:1</text>
<text x="171.1" y="34">A-T · TAPA (planta 1:1)</text>
<text x="180.7" y="97">A-S · PORTASENSOR ×5 (4:1)</text>
</g>
<text font-size="2.6" fill="#c62828" x="38" y="121">R</text>
<g font-size="2.6" fill="#111">
<text x="193" y="193.2">Placa frontal, tapa y portasensor</text>
<text x="255" y="193.2">Escala 2:1 / 4:1</text>
</g>
<g font-size="2.5" fill="#0b5cad">
<text x="185.6" y="48.6">148</text>
<text x="268.9" y="62.7" transform="rotate(90 268.9 62.7)">18,4</text>
<text x="128.9" y="69.5">33</text>
<text x="185.4" y="69.5">80</text>
<text x="106.9" y="84.4" transform="rotate(90 106.9 84.4)">58</text>
<text x="209.9" y="119.2" transform="rotate(90 209.9 119.2)">5</text>
<text x="34.9" y="130.4" transform="rotate(90 34.9 130.4)">12</text>
<text x="68.4" y="135.1">28</text>
<text x="161.9" y="142.4" transform="rotate(90 161.9 142.4)">17</text>
<text x="209.9" y="145.2" transform="rotate(90 209.9 145.2)">8</text>
<text x="184.2" y="171.1">9</text>
<text x="237.2" y="171.1">3</text>
</g>
<g font-size="2.4" fill="#111">
<text x="67" y="24.9">placa de 4 (= panel frontal)</text>
<text x="87" y="46.9">ranura 3,4 × 25</text>
<text x="106.1" y="46.9">,2 (girada 12°)</text>
<text x="242" y="72.3">2× Ø2,4 pasante</text>
<text x="263.2" y="72.3">(M2</text>
<text x="268.5" y="72.3">× 10)</text>
<text x="259" y="112.9">Ø3,2 fototransistor</text>
<text x="109.5" y="120.9">rendija 1 × 2,5 (0,6 de grosor)</text>
<text x="104.1" y="168.9">colisa 2,4 × 5 (M2): ±1,3 de ajuste</text>
</g>
<g font-size="2.4" fill="#555">
<text x="112" y="78">Placa de 3 de grosor. Se apoya sobre la cuña y la pared de fototransistores,</text>
<text x="112" y="81.8">perpendicular a las paredes del canal. Tornillos a 5 del borde del lado de la pared.</text>
<text x="14" y="168">La placa encaja a ras en un hueco del panel frontal de 28,4 × 58,4.</text>
<text x="14" y="171.8">La ranura empieza 3 por encima del suelo del canal: la moneda cae 3 mm y rueda.</text>
<text x="14" y="175.6">La placa está a 80° del suelo del canal (90° − 10°): montada queda vertical.</text>
<text x="193" y="201.2">SED 2026-27 · Máquina expendedora</text>
<text x="255" y="201.2">Hoja 5/7 · 2026-11-11</text>
</g>
<text font-size="2.3" fill="#555" x="112" y="186">Imprimir con la cara de la rendija sobre la cama.</text>
<g font-size="2.2" fill="#555">
<text x="173.3" y="104">cara interior (rendija)</text>
<text x="236.2" y="104">perfi l</text>
<text x="274.7" y="185.6">cotas en mm</text>
</g>
</svg>
